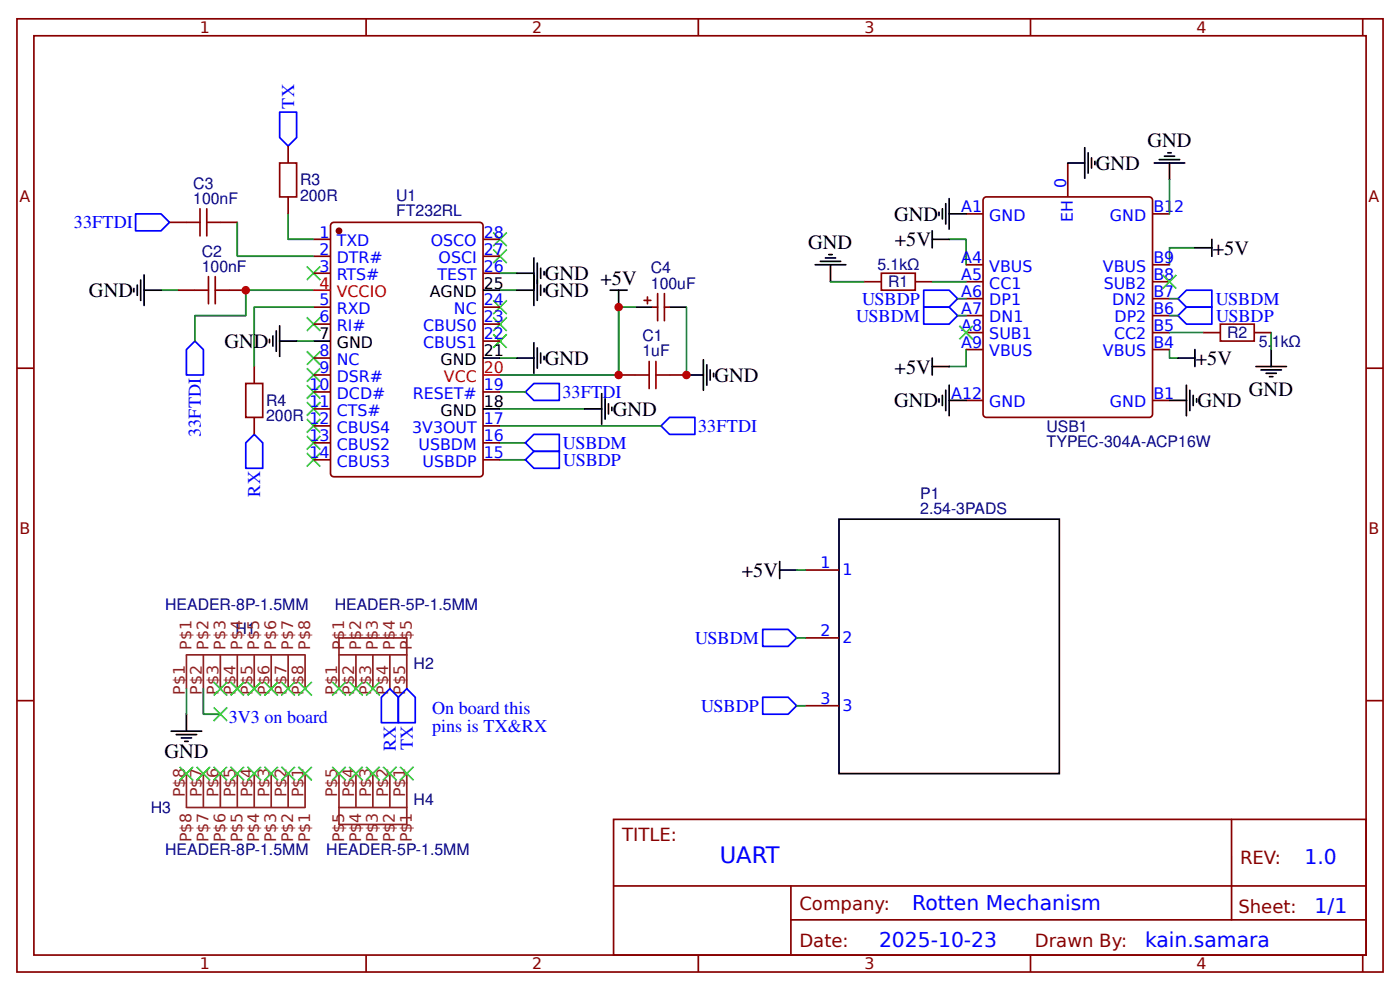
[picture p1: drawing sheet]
<svg xmlns="http://www.w3.org/2000/svg" width="219mm" height="154mm" viewBox="0 0 219 154" stroke-linecap="round" stroke-linejoin="round" font-family="sans-serif">
<g fill="none" stroke="#080" stroke-width=".26">
<path d="M37 34.7v5.3h11.9M45 33.4v3.9h3.9M148.2 37.3h2.6v4M182.6 28.1v5.3M186.5 38.7h-3.9v2.6M25.1 45.3h2.7M46.3 53.2h2.6M48.9 47.9h-9.2v9.3M48.9 45.3h-10.5v3.9h-8v4M78.1 45.3h2.6M78.1 42.6h2.6M78.1 55.9h2.6"/>
<path d="M96.6 47.9v10.6h-18.5M96.6 47.9h2.6M96.6 47.9v10.6M107.2 47.9v10.6M129.6 43.9h5.3M145.5 43.9h5.3M149.5 46.6h1.3M149.5 49.2h1.3M150.8 54.5v2.7h-2.6M182.6 54.5v1.4h1.3M182.6 51.9h5.3M182.6 46.6h1.3"/>
<path d="M182.6 49.2h1.3M198.4 51.9v2.6M78.1 61.1h3.9M78.1 66.4h25.1M78.1 63.8h13.2M78.1 71.7h3.9M78.1 69.1h3.9M124.4 99.5h1.3M124.4 88.9h1.3M29.1 107.4v4M31.7 107.4v4h2.7M124.4 110.1h1.3"/>
</g>
<g fill="none" stroke="#00f" stroke-width=".26">
<path d="M43.7 17.5h2.6v4l-1.3 1.3-1.3-1.3zM21.2 33.4h3.9l1.4 1.3-1.4 1.3h-3.9zM29.1 54.5l1.3-1.3 1.3 1.3v4h-2.6zM144.2 45.3h4l1.3 1.3-1.3 1.3h-4zM144.2 47.9h4l1.3 1.3-1.3 1.4h-4zM183.9 46.6l1.3-1.3h4v2.6h-4zM185.2 47.9h4v2.7h-4l-1.3-1.4zM39.7 67.8l1.3 1.3v4h-2.6v-4zM82 61.1l1.3-1.3h4v2.7h-4zM82 69.1l1.3-1.3h4v2.6h-4zM83.3 70.4h4v2.7h-4l-1.3-1.4zM103.2 66.4l1.3-1.3h4v2.7h-4z"/>
<path d="M119.1 98.2h3.9l1.4 1.3-1.4 1.3h-3.9zM60.9 107.4l1.3 1.4v3.9h-2.7v-3.9zM63.5 107.4l1.3 1.4v3.9h-2.6v-3.9zM119.1 108.8h3.9l1.4 1.3-1.4 1.3h-3.9z"/>
</g>
<g fill="#000" stroke="#3c3" stroke-width=".26">
<path d="M77 38.9l2.1 2.1zM77 41l2.1-2.1z"/>
<path d="M77 36.3l2.1 2.1zM77 38.4l2.1-2.1z"/>
<path d="M47.9 41.6l2.1 2.1zM50 41.6l-2.1 2.1z"/>
<path d="M47.9 49.5l2.1 2.1zM50 49.5l-2.1 2.1z"/>
<path d="M47.9 54.8l2.1 2.1zM50 54.8l-2.1 2.1z"/>
<path d="M47.9 57.4l2.1 2.2zM50 57.4l-2.1 2.2z"/>
<path d="M77 52.1l2.1 2.2zM79.1 52.1l-2.1 2.2z"/>
<path d="M77 49.5l2.1 2.1zM79.1 49.5l-2.1 2.1z"/>
<path d="M77 46.9l2.1 2.1zM79.1 46.9l-2.1 2.1z"/>
<path d="M149.8 50.8l2.1 2.1zM151.9 50.8l-2.1 2.1z"/>
<path d="M181.5 42.9l2.1 2.1zM183.6 42.9l-2.1 2.1z"/>
<path d="M47.9 60.1l2.1 2.1zM50 60.1l-2.1 2.1z"/>
<path d="M47.9 62.7l2.1 2.1zM47.9 64.8l2.1-2.1z"/>
<path d="M47.9 65.4l2.1 2.1zM50 65.4l-2.1 2.1z"/>
<path d="M47.9 68l2.1 2.1zM50 68l-2.1 2.1z"/>
<path d="M47.9 70.7l2.1 2.1zM47.9 72.8l2.1-2.1z"/>
<path d="M28 119.6l2.2 2.1zM30.2 119.6l-2.2 2.1z"/>
<path d="M30.7 119.6l2.1 2.1zM32.8 119.6l-2.1 2.1z"/>
<path d="M33.3 119.6l2.2 2.1zM35.5 119.6l-2.2 2.1z"/>
<path d="M33.3 106.4l2.2 2.1zM35.5 106.4l-2.2 2.1z"/>
<path d="M33.3 110.4l2.2 2.1zM35.5 110.4l-2.2 2.1z"/>
<path d="M36 119.6l2.1 2.1zM38.1 119.6l-2.1 2.1z"/>
<path d="M36 106.4l2.1 2.1zM36 108.5l2.1-2.1z"/>
<path d="M38.6 119.6l2.1 2.1zM40.7 119.6l-2.1 2.1z"/>
<path d="M38.6 106.4l2.1 2.1zM40.7 106.4l-2.1 2.1z"/>
<path d="M41.3 119.6l2.1 2.1zM43.4 119.6l-2.1 2.1z"/>
<path d="M41.3 106.4l2.1 2.1zM43.4 106.4l-2.1 2.1z"/>
<path d="M43.9 119.6l2.1 2.1zM46 119.6l-2.1 2.1z"/>
<path d="M43.9 106.4l2.1 2.1zM43.9 108.5l2.1-2.1z"/>
<path d="M46.6 119.6l2.1 2.1zM48.7 119.6l-2.1 2.1z"/>
<path d="M46.6 106.4l2.1 2.1zM48.7 106.4l-2.1 2.1z"/>
<path d="M51.9 119.6l2.1 2.1zM54 119.6l-2.1 2.1z"/>
<path d="M51.9 106.4l2.1 2.1zM51.9 108.5l2.1-2.1z"/>
<path d="M54.5 119.6l2.1 2.1zM56.6 119.6l-2.1 2.1z"/>
<path d="M54.5 106.4l2.1 2.1zM56.6 106.4l-2.1 2.1z"/>
<path d="M57.1 119.6l2.2 2.1zM59.3 119.6l-2.2 2.1z"/>
<path d="M57.1 106.4l2.2 2.1zM57.1 108.5l2.2-2.1z"/>
<path d="M59.8 119.6l2.1 2.1zM61.9 119.6l-2.1 2.1z"/>
<path d="M62.4 119.6l2.2 2.1zM64.6 119.6l-2.2 2.1z"/>
</g>
<g fill="none" stroke="#000" stroke-width=".26">
<path d="M129.4 39.7h.5M145.5 36v2.7M145.5 37.3h2.7M146.6 33.1v.5M147.1 32.6v1.6M147.6 31.8v3.2M148.2 33.4h2.6M148.2 31v4.7M166.7 25.4h2.6M169.3 23v4.8M169.9 23.8v3.2M170.4 24.6v1.6"/>
<path d="M170.9 25.2v.5M180.2 25.4h4.7M181 24.9h3.1M181.8 24.4h1.6M182.3 23.8h.5M182.6 25.4v2.7M186.5 38.7h2.7M189.2 37.3v2.7M20.9 45v.5M21.4 44.5v1.6M22 43.7v3.2M22.5 45.3h2.6"/>
<path d="M22.5 42.9v4.8M42.1 52.9v.6M42.6 52.4v1.6M43.1 51.6v3.2M43.7 53.2h2.6M43.7 50.8v4.8M48.9 53.2h2.7M75.4 45.3h2.7M75.4 55.9h2.7M80.7 45.3h2.6M80.7 42.6h2.6M80.7 55.9h2.6"/>
<path d="M83.3 40.2v7.5M83.3 53.5v4.7M83.9 41v5.9M83.9 54.3v3.1M84.4 41.8v1.6M84.4 44.5v1.6M84.4 55.1v1.5M84.9 42.4v.5M84.9 45v.5M84.9 55.6v.5M95.2 45.3h2.7M96.6 45.3v2.6"/>
<path d="M99.2 47.9h2.7M104.5 47.9h2.7M107.2 58.5h2.6M109.8 56.1v4.8M110.3 56.9v3.2M110.9 57.7v1.6M111.4 58.2v.6M127.3 41.3h4.7M128.1 40.8h3.1M128.9 40.2h1.5M129.6 41.3v2.6M145.5 57.2h2.7"/>
<path d="M145.5 55.9v2.6M183.9 55.9h2.6M186.5 54.5v2.7M196.1 57.2h4.7M196.8 57.7h3.2M197.6 58.2h1.6M198.2 58.8h.5M198.4 54.5v2.7M75.4 63.8h2.7M91.3 63.8h2.6M93.9 61.4v4.8M94.5 62.2v3.2"/>
<path d="M95 63v1.6M95.5 63.5v.6M146.6 62.2v.5M147.1 61.7v1.6M147.6 60.9v3.2M148.2 60.1v4.7M148.2 62.5h2.6M182.6 62.5h2.6M185.2 60.1v4.7M185.7 60.9v3.2M186.3 61.7v1.6M186.8 62.2v.5"/>
<path d="M121.7 88.9h2.7M121.7 87.6v2.6M131 81h34.4v39.7h-34.4zM26.7 114.1h4.8M27.5 114.6h3.2M28.3 115.1h1.6M28.8 115.6h.6M29.1 111.4v2.7"/>
</g>
<g fill="none" stroke="#a00000" stroke-width=".26">
<path d="M29.1 34.7h2.1M31.2 32.6v4.2M32.3 32.6v4.2M32.3 34.7h2.1M43.7 25.4h2.6v5.3h-2.6zM30.4 45.3h2.1M32.5 43.2v4.2M33.6 43.2v4.2M33.6 45.3h2.1M38.4 59.8h2.6v5.3h-2.6zM99.2 58.5h2.1M101.3 56.4v4.2"/>
<path d="M102.4 56.4v4.2M102.4 58.5h2.1M137.6 42.6h5.3v2.7h-5.3zM190.5 50.6h5.3v2.6h-5.3z"/>
</g>
<g fill="none" stroke="#800" stroke-width=".26">
<path d="M2.6 2.9h213.3v148.7h-213.3zM5.3 5.6h208v143.4h-208zM57.1 2.9v2.7M109 2.9v2.7M160.9 2.9v2.7M212.7 2.9v2.7M26.5 34.7h2.6M34.4 34.7h2.6M45 22.8v2.6M45 30.7v2.7M48.9 37.3h2.7M48.9 40h2.7"/>
<path d="M51.9 34.8l23-.1 .4 .2 .1 38.9-.3 .5-23 .1-.4-.3-.1-38.9zM75.4 37.3h2.7M75.4 40h2.7M150.8 33.4h2.7M153.7 30.8l25.7-.1 .4 .3 .1 33.6-.2 .4-25.7 .1-.5-.2v-33.7zM166.7 25.4v5.3M179.9 33.4h2.7M2.6 57.4h2.7M27.8 45.3h2.6M35.7 45.3h2.7M39.7 57.2v2.6M48.9 58.5h2.7"/>
<path d="M48.9 42.6h2.7M48.9 47.9h2.7M48.9 50.6h2.7M48.9 55.9h2.7M75.4 42.6h2.7M75.4 47.9h2.7M75.4 50.6h2.7M75.4 53.2h2.7M96.6 58.5h2.6M100.5 46.9h1.1M101.1 46.3v1.1M101.9 47.9h.8"/>
<path d="M102.7 45.8v4.2M103.7 47.9h.8M103.7 45.8v4.2M104.5 58.5h2.7M134.9 43.9h2.7M142.9 43.9h2.6M150.8 54.5h2.7M150.8 51.9h2.7M150.8 49.2h2.7M150.8 46.6h2.7M150.8 43.9h2.7M150.8 41.3h2.7"/>
<path d="M179.9 54.5h2.7M179.9 51.9h2.7M179.9 49.2h2.7M179.9 46.6h2.7M179.9 43.9h2.7M179.9 41.3h2.7M187.9 51.9h2.6M195.8 51.9h2.6M213.3 57.4h2.6M39.7 65.1v2.7M48.9 61.1h2.7M48.9 63.8h2.7"/>
<path d="M48.9 66.4h2.7M48.9 69.1h2.7M48.9 71.7h2.7M75.4 61.1h2.7M75.4 66.4h2.7M75.4 69.1h2.7M75.4 71.7h2.7M150.8 62.5h2.7M179.9 62.5h2.7M125.7 88.9h5.3M125.7 99.5h5.3M2.6 109.3h2.7"/>
<path d="M125.7 110.1h5.3M213.3 109.3h2.6M95.8 127.8h117.5v21.2h-117.5zM95.8 138.2h117.4M123.5 138.2v10.6M192.2 127.8l.1 15.7M57.1 149v2.6M109 149v2.6M123.5 143.5h89.7M160.9 149v2.6M212.7 149v2.6"/>
</g>
<circle cx="52.9" cy="36" r=".4" fill="#800" stroke="#800" stroke-width=".26"/>
<path d="M48.9 45.3h2.7M75.4 58.5h2.7" fill="none" stroke="#f00" stroke-width=".26"/>
<g fill="none" stroke="#8d2323" stroke-width=".26">
<path d="M29.1 107.4v-5.2h18.5v5.2M31.7 102.2v5.2M34.4 102.2v5.2M37 102.2v5.2M39.7 102.2v5.2M42.3 102.2v5.2M45 102.2v5.2M52.9 102.2h10.6M52.9 107.4v-7.9h10.6v7.9M55.6 102.2v5.2M58.2 102.2v5.2M60.9 102.2v5.2"/>
<path d="M29.1 120.7v5.3h18.5v-5.3M31.7 120.7v5.3M34.4 120.7v5.3M37 120.7v5.3M39.7 120.7v5.3M42.3 120.7v5.3M45 120.7v5.3M52.9 120.7v7.9h10.6v-7.9M52.9 126h10.6M55.6 120.7v5.3M58.2 120.7v5.3M60.9 120.7v5.3"/>
</g>
<g fill="#c00">
<circle cx="96.6" cy="58.5" r=".66"/>
<circle cx="38.4" cy="45.3" r=".66"/>
<circle cx="107.2" cy="58.5" r=".66"/>
<circle cx="96.6" cy="47.9" r=".66"/>
</g>
<text font-size="3.5" fill="#00f" x="112.3" y="134.6">UART</text>
<g font-size="3.2">
<text x="179.1" y="23">GND</text>
<text x="171.1" y="26.5">GND</text>
<text x="139.6" y="34.4">GND</text>
<text x="126.2" y="38.9">GND</text>
<text x="139.7" y="38.4">+5V</text>
<text x="189.3" y="39.7">+5V</text>
<text x="13.9" y="46.3">GND</text>
<text x="85.1" y="46.3">GND</text>
<text x="85.1" y="43.7">GND +5V</text>
<text x="35.1" y="54.3">GND</text>
<text x="85.1" y="56.9">GND</text>
<text x="111.5" y="59.6">GND</text>
<text x="139.7" y="58.3">+5V</text>
<text x="186.7" y="56.9">+5V</text>
<text x="95.6" y="64.9">GND</text>
<text x="139.6" y="63.5">GND</text>
<text x="186.9" y="63.5">GND</text>
<text x="195" y="61.8">GND</text>
<text x="115.8" y="90">+5V</text>
<text x="25.7" y="118.3">GND</text>
</g>
<g font-size="3.2" fill="#00f">
<text x="203.6" y="134.8">1.0</text>
<text x="142.4" y="141.9">Rotten Mechanism</text>
<text x="205.2" y="142.5">1/1</text>
<text x="137.2" y="147.8">2025-10-23</text>
<text x="178.8" y="147.7">kain.samara</text>
</g>
<g font-size="2.8" fill="#00f">
<text x="45.9" y="17" transform="rotate(-90 45.9 17)">TX</text>
<text x="11.5" y="35.6">33FTDI</text>
<text x="134.6" y="47.5">USBDP</text>
<text x="189.8" y="47.6">USBDM</text>
<text x="133.6" y="50.2">USBDM</text>
<text x="189.8" y="50.2">USBDP</text>
<text x="87.8" y="62.2">33FTDI</text>
<text x="31.3" y="68.1" transform="rotate(-90 31.3 68.1)">33FTDI</text>
<text x="87.9" y="70">USBDM</text>
<text x="109" y="67.4">33FTDI</text>
<text x="40.6" y="77.5" transform="rotate(-90 40.6 77.5)">RX</text>
<text x="87.9" y="72.7">USBDP</text>
<text x="108.5" y="100.5">USBDM</text>
<text x="35.7" y="112.7">3V3 on board</text>
<text x="67.5" y="111.4">On board this</text>
<text x="109.4" y="111">USBDP</text>
<text x="61.8" y="117.2" transform="rotate(-90 61.8 117.2)">RX</text>
<text x="64.5" y="117" transform="rotate(-90 64.5 117)">TX</text>
<text x="67.5" y="114.2">pins is TX&amp;RX</text>
</g>
<g font-size="2.8" fill="#800">
<text x="97.1" y="131.3">TITLE:</text>
<text x="193.6" y="134.8">REV:</text>
<text x="124.8" y="141.9">Company:</text>
<text x="193.3" y="142.4">Sheet:</text>
<text x="124.8" y="147.7">Date:</text>
<text x="161.6" y="147.7">Drawn By:</text>
</g>
<g font-size="2.5" fill="#800">
<text x="31.2" y="5.2">1</text>
<text x="83.1" y="5.2">2</text>
<text x="134.9" y="5.2">3</text>
<text x="186.8" y="5.2">4</text>
<text x="3" y="31.5">A</text>
<text x="213.7" y="31.5">A</text>
<text x="3" y="83.4">B</text>
<text x="213.7" y="83.4">B</text>
<text x="31.2" y="151.2">1</text>
<text x="83.1" y="151.2">2</text>
<text x="134.9" y="151.2">3</text>
<text x="186.8" y="151.2">4</text>
</g>
<g font-size="2.5" fill="#000080">
<text x="30.2" y="29.5">C3</text>
<text x="46.8" y="28.9">R3</text>
<text x="30.2" y="31.8">100nF</text>
<text x="46.8" y="31.3">200R</text>
<text x="61.8" y="33.8">FT232RL</text>
<text x="61.8" y="31.3">U1</text>
<text x="31.5" y="40">C2</text>
<text x="31.5" y="42.4">100nF</text>
<text x="101.6" y="45">100uF</text>
<text x="101.6" y="42.7">C4</text>
<text x="137" y="42.2">5.1kΩ</text>
<text x="138.6" y="44.8">R1</text>
<text x="100.3" y="53.3">C1</text>
<text x="191.6" y="52.7">R2</text>
<text x="100.3" y="55.6">1uF</text>
<text x="196.5" y="54.1">5.1kΩ</text>
<text x="41.5" y="65.7">200R 12</text>
<text x="41.5" y="63.3">R4</text>
<text x="163.4" y="69.7">TYPEC-304A-ACP16W</text>
<text x="163.4" y="67.4">USB1</text>
<text x="143.7" y="77.8">P1</text>
<text x="143.7" y="80.2">2.54-3PADS</text>
<text x="25.8" y="95.1">HEADER-8P-1.5MM</text>
<text x="52.3" y="95.1">HEADER-5P-1.5MM</text>
<text x="36.8" y="98.9">H1</text>
<text x="64.6" y="104.3">H2</text>
<text x="64.6" y="125.5">H4</text>
<text x="23.6" y="126.8">H3</text>
<text x="25.8" y="133.4">HEADER-8P-1.5MM</text>
<text x="50.9" y="133.4">HEADER-5P-1.5MM</text>
</g>
<g font-size="2.5" fill="#00f">
<text x="166.4" y="29.4" transform="rotate(-90 166.4 29.4)">0</text>
<text x="150.1" y="33.1">A1</text>
<text x="154.4" y="34.4">GND</text>
<text x="167.5" y="34.7" transform="rotate(-90 167.5 34.7)">EH</text>
<text x="173.3" y="34.4">GND</text>
<text x="180" y="33.1">B12</text>
<text x="49.9" y="37.1">1</text>
<text x="49.9" y="39.7">2</text>
<text x="52.6" y="38.4">TXD</text>
<text x="52.6" y="41">DTR#</text>
<text x="67.2" y="38.4">OSCO</text>
<text x="68.5" y="41">OSCI</text>
<text x="75.5" y="39.7">27</text>
<text x="75.5" y="37.1">28</text>
<text x="150.1" y="41">A4</text>
<text x="180" y="41">B9</text>
<text x="49.9" y="42.4">3</text>
<text x="49.9" y="47.7">5</text>
<text x="52.6" y="43.7">RTS#</text>
<text x="68.3" y="43.7">TEST</text>
<text x="75.5" y="47.7">24</text>
<text x="75.5" y="42.4">26</text>
<text x="150.1" y="46.3">A6</text>
<text x="150.1" y="43.7">A5</text>
<text x="154.4" y="47.7">DP1</text>
<text x="154.4" y="45">CC1</text>
<text x="154.4" y="42.4">VBUS</text>
<text x="172.2" y="42.4">VBUS</text>
<text x="172.3" y="45">SUB2</text>
<text x="173.6" y="47.7">DN2</text>
<text x="180" y="43.7">B8</text>
<text x="180" y="46.3">B7</text>
<text x="49.9" y="50.3">6</text>
<text x="52.6" y="49">RXD</text>
<text x="52.6" y="51.6">RI#</text>
<text x="66.1" y="51.6">CBUS0</text>
<text x="70.9" y="49">NC</text>
<text x="75.5" y="52.9">22</text>
<text x="75.5" y="50.3">23</text>
<text x="150.1" y="51.6">A8</text>
<text x="150.1" y="49">A7</text>
<text x="154.4" y="52.9">SUB1</text>
<text x="154.4" y="50.3">DN1</text>
<text x="173.9" y="52.9">CC2</text>
<text x="174" y="50.3">DP2</text>
<text x="180" y="51.6">B5</text>
<text x="180" y="49">B6</text>
<text x="49.9" y="55.6">8</text>
<text x="49.9" y="58.2">9</text>
<text x="52.6" y="56.9">NC</text>
<text x="52.6" y="59.6">DSR#</text>
<text x="66.1" y="54.3">CBUS1</text>
<text x="150.1" y="54.3">A9</text>
<text x="154.4" y="55.6">VBUS</text>
<text x="172.2" y="55.6">VBUS</text>
<text x="180" y="54.3">B4</text>
<text x="48.3" y="60.9">10</text>
<text x="48.3" y="63.5">11</text>
<text x="52.6" y="62.2">DCD#</text>
<text x="52.6" y="64.8">CTS#</text>
<text x="64.4" y="62.2">RESET#</text>
<text x="75.5" y="60.9">19</text>
<text x="148.5" y="62.2">A12</text>
<text x="154.4" y="63.5">GND</text>
<text x="173.3" y="63.5">GND</text>
<text x="180" y="62.2">B1</text>
<text x="48.3" y="68.8">13</text>
<text x="48.3" y="71.5">14</text>
<text x="52.6" y="67.5">CBUS4</text>
<text x="52.6" y="70.1">CBUS2</text>
<text x="64.3" y="67.5">3V3OUT</text>
<text x="65.3" y="70.1">USBDM</text>
<text x="75.5" y="71.5">15</text>
<text x="75.5" y="68.8">16</text>
<text x="75.5" y="66.2">17</text>
<text x="52.6" y="72.8">CBUS3</text>
<text x="66" y="72.8">USBDP</text>
<text x="128.1" y="88.7">1</text>
<text x="131.5" y="89.7">1</text>
<text x="128.1" y="99.2">2</text>
<text x="131.5" y="100.3">2</text>
<text x="128.1" y="109.8">3</text>
<text x="131.5" y="110.9">3</text>
</g>
<g font-size="2.5" fill="#f00">
<text x="49.9" y="45">4</text>
<text x="52.6" y="46.3">VCCIO</text>
<text x="69.3" y="59.6">VCC</text>
<text x="75.5" y="58.2">20</text>
</g>
<g font-size="2.5">
<text x="67.1" y="46.3">AGND</text>
<text x="75.5" y="45">25</text>
<text x="49.9" y="52.9">7</text>
<text x="52.6" y="54.3">GND</text>
<text x="68.8" y="56.9">GND</text>
<text x="75.5" y="55.6">21</text>
<text x="68.8" y="64.8">GND</text>
<text x="75.5" y="63.5">18</text>
</g>
<g font-size="2.5" fill="#8d2323">
<text x="29.9" y="101.4" transform="rotate(-90 29.9 101.4)">P$1</text>
<text x="32.5" y="101.4" transform="rotate(-90 32.5 101.4)">P$2</text>
<text x="35.2" y="101.4" transform="rotate(-90 35.2 101.4)">P$3</text>
<text x="37.8" y="101.4" transform="rotate(-90 37.8 101.4)">P$4</text>
<text x="40.5" y="101.4" transform="rotate(-90 40.5 101.4)">P$5</text>
<text x="43.1" y="101.4" transform="rotate(-90 43.1 101.4)">P$6</text>
<text x="45.8" y="101.4" transform="rotate(-90 45.8 101.4)">P$7</text>
<text x="48.4" y="101.4" transform="rotate(-90 48.4 101.4)">P$8</text>
<text x="53.7" y="101.4" transform="rotate(-90 53.7 101.4)">P$1</text>
<text x="56.4" y="101.4" transform="rotate(-90 56.4 101.4)">P$2</text>
<text x="59" y="101.4" transform="rotate(-90 59 101.4)">P$3</text>
<text x="61.6" y="101.4" transform="rotate(-90 61.6 101.4)">P$4</text>
<text x="64.3" y="101.4" transform="rotate(-90 64.3 101.4)">P$5</text>
<text x="28.8" y="108.4" transform="rotate(-90 28.8 108.4)">P$1</text>
<text x="31.5" y="108.4" transform="rotate(-90 31.5 108.4)">P$2</text>
<text x="34.1" y="108.4" transform="rotate(-90 34.1 108.4)">P$3</text>
<text x="36.8" y="108.4" transform="rotate(-90 36.8 108.4)">P$4</text>
<text x="39.4" y="108.4" transform="rotate(-90 39.4 108.4)">P$5</text>
<text x="42.1" y="108.4" transform="rotate(-90 42.1 108.4)">P$6</text>
<text x="44.7" y="108.4" transform="rotate(-90 44.7 108.4)">P$7</text>
<text x="47.4" y="108.4" transform="rotate(-90 47.4 108.4)">P$8</text>
<text x="52.7" y="108.4" transform="rotate(-90 52.7 108.4)">P$1</text>
<text x="55.3" y="108.4" transform="rotate(-90 55.3 108.4)">P$2</text>
<text x="57.9" y="108.4" transform="rotate(-90 57.9 108.4)">P$3</text>
<text x="60.6" y="108.4" transform="rotate(-90 60.6 108.4)">P$4</text>
<text x="63.2" y="108.4" transform="rotate(-90 63.2 108.4)">P$5</text>
<text x="28.8" y="124.4" transform="rotate(-90 28.8 124.4)">P$8</text>
<text x="31.5" y="124.4" transform="rotate(-90 31.5 124.4)">P$7</text>
<text x="34.1" y="124.4" transform="rotate(-90 34.1 124.4)">P$6</text>
<text x="36.8" y="124.4" transform="rotate(-90 36.8 124.4)">P$5</text>
<text x="39.4" y="124.4" transform="rotate(-90 39.4 124.4)">P$4</text>
<text x="42.1" y="124.4" transform="rotate(-90 42.1 124.4)">P$3</text>
<text x="44.7" y="124.4" transform="rotate(-90 44.7 124.4)">P$2</text>
<text x="47.4" y="124.4" transform="rotate(-90 47.4 124.4)">P$1</text>
<text x="52.7" y="124.4" transform="rotate(-90 52.7 124.4)">P$5</text>
<text x="55.3" y="124.4" transform="rotate(-90 55.3 124.4)">P$4</text>
<text x="57.9" y="124.4" transform="rotate(-90 57.9 124.4)">P$3</text>
<text x="60.6" y="124.4" transform="rotate(-90 60.6 124.4)">P$2</text>
<text x="63.2" y="124.4" transform="rotate(-90 63.2 124.4)">P$1</text>
<text x="29.9" y="131.4" transform="rotate(-90 29.9 131.4)">P$8</text>
<text x="32.5" y="131.4" transform="rotate(-90 32.5 131.4)">P$7</text>
<text x="35.2" y="131.4" transform="rotate(-90 35.2 131.4)">P$6</text>
<text x="37.8" y="131.4" transform="rotate(-90 37.8 131.4)">P$5</text>
<text x="40.5" y="131.4" transform="rotate(-90 40.5 131.4)">P$4</text>
<text x="43.1" y="131.4" transform="rotate(-90 43.1 131.4)">P$3</text>
<text x="45.8" y="131.4" transform="rotate(-90 45.8 131.4)">P$2</text>
<text x="48.4" y="131.4" transform="rotate(-90 48.4 131.4)">P$1</text>
<text x="53.7" y="131.4" transform="rotate(-90 53.7 131.4)">P$5</text>
<text x="56.4" y="131.4" transform="rotate(-90 56.4 131.4)">P$4</text>
<text x="59" y="131.4" transform="rotate(-90 59 131.4)">P$3</text>
<text x="61.6" y="131.4" transform="rotate(-90 61.6 131.4)">P$2</text>
<text x="64.3" y="131.4" transform="rotate(-90 64.3 131.4)">P$1</text>
</g>
</svg>
